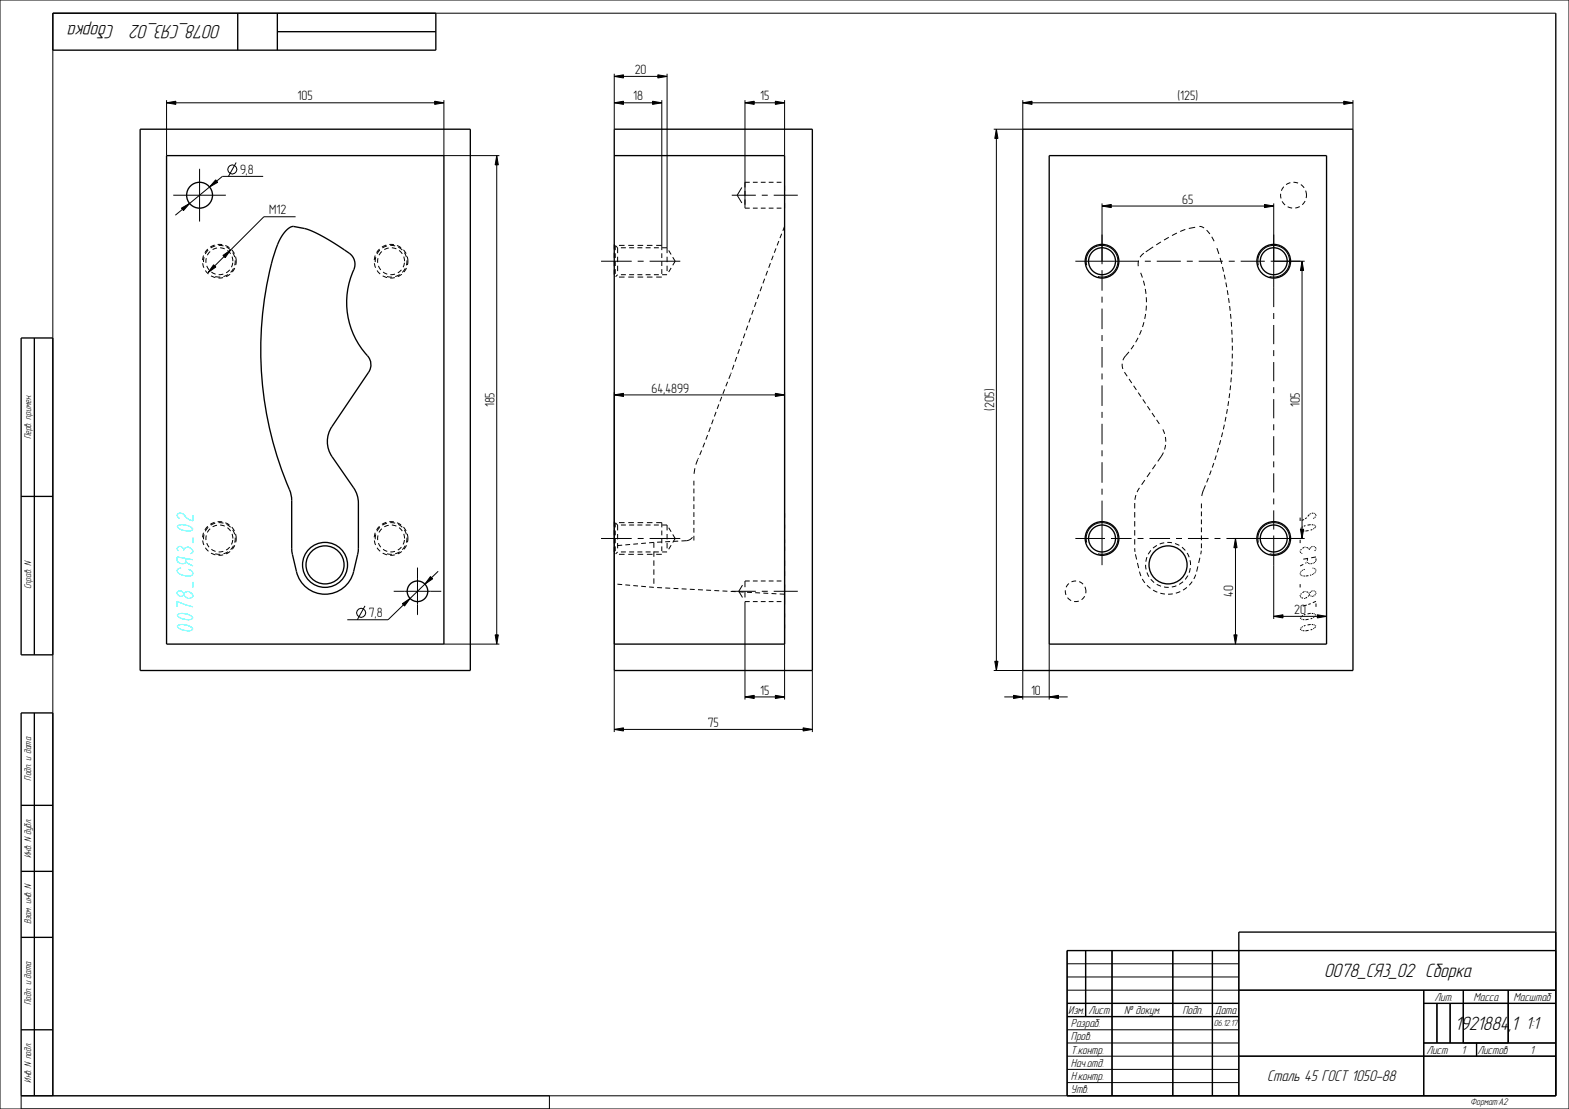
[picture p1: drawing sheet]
<svg xmlns="http://www.w3.org/2000/svg" width="594mm" height="420mm" viewBox="0 0 594 420" stroke-linecap="round" stroke-linejoin="round" font-family="sans-serif">
<g fill="none" stroke="#000" stroke-width=".51">
<path d="M20 5h145v14h-145zM90 5v14M105 12h60M105 5v14M589 5v410h-185v-55h185M53.1 48.9h125v205h-125zM63.1 58.9h105v185h-105zM232.5 48.9h75v205h-75zM232.5 58.9h64.5v185h-64.5M387.2 48.9h125v205h-125zM397.2 58.9h105v185h-105zM108.4 87.2a3.8 3.8 0 0 1 4.8-1.1 27.7 27.7 0 0 1 11.8 5l5.4 3.6a5.8 5.8 0 0 1 3.8 6.7 30.2 30.2 0 0 0 5.4 33.9 5 5 0 0 1 0 5.6l-13.9 20.7a10.1 10.1 0 0 0 0 11.4l8.2 11.8a10.1 10.1 0 0 1 1.8 5.7l-.1 18-1.7 8a11.1 11.1 0 0 1-10.8 8.5 11.1 11.1 0 0 1-10.9-8.5l-1.7-8-.1-19-.2-2.3a133.4 133.4 0 0 1-5.4-93.9l1.6-3.4z"/>
<path d="M8 128h12v120h-12zM13 128v120M8 188h12M8 270h12v145h-12zM13 270v145M8 305h12M8 330h12M8 355h12M411 360v25M421 360v55M444 360v55M459 360v55"/>
<path d="M589 353h-120v62M404 380h65M469 375h120M539 380h50M539 375v40M544 380v15M549 380v15M554 375v20M571 375v20M8 390h12M404 385h65M469 400h120"/>
<path d="M539 395h50M559 395v5"/>
<circle cx="123.1" cy="213.9" r="8.5"/>
<circle cx="123.1" cy="213.9" r="7.2"/>
<circle cx="442.2" cy="213.9" r="7.2"/>
</g>
<g fill="none" stroke="#000" stroke-width=".38">
<path d="M0 0h594v420h-594zM589 5h-569v410M232.5 38.9l3.5-.6v1.2zM232.5 28.9l3.5-.6v1.2zM232.5 27.9v21M232.5 38.9h18M232.5 28.9h20M247 38.3l3.5 .6-3.5 .6zM249 28.3l3.5 .6-3.5 .6zM250.5 37.9v56.8M252.5 27.9v65.9M282 38.9l3.5-.6v1.2z"/>
<path d="M282 37.9v40.9M282 38.9h15M293.5 38.3l3.5 .6-3.5 .6zM297 37.9v21M387.2 38.9l3.5-.6v1.2zM387.2 38.9h125M387.2 37.9v11h-11M508.7 38.3l3.5 .6-3.5 .6zM512.2 37.9v11M377.2 48.9l.6 3.5h-1.2zM377.2 48.9v205M68.7 78.8l3.1-1.7-2.3 2.6z"/>
<path d="M81.7 68.1l.7 .9-3.1 1.8zM89.4 61.6l-2.9 5.2M99.6 66.8h-15.4l-17.8 14.7M77.3 97.4l-.2 1.8M78.8 94.7l-1.1 1.5M81.5 93.1l-1.7 .8M82.7 92.9l1.9 .2M84.4 96.7l2.9-2-2.1 2.9zM85.8 93.6l1.5 1.1M88.1 95.7l.8 1.7M89 98.6l-.1 1.9M111.9 82.1h-12l-21.1 21.1"/>
<path d="M142.3 97.4l-.2 1.8M143.8 94.7l-1.1 1.5M146.5 93.1l-1.7 .8M147.7 92.9l1.9 .2M150.8 93.6l1.5 1.1M153.1 95.7l.8 1.7M154 98.6l-.1 1.9M232.9 92.9v1.8M232.9 95.9v1.8M232.9 98.9v1.8M234.3 92.9h2.1M237.9 92.9h2.1"/>
<path d="M241.4 92.9h2.1M244.9 92.9h2.1M248.4 92.9h2.1M250.5 95.9v1.8M250.5 98.9v1.8M291.7 99.6l-.7 1.8M292.7 96.8l-.6 1.7M293.8 94.1l-.7 1.6M294.9 91.3l-.7 1.7M295.9 88.5l-.6 1.7M297 85.7l-.6 1.7M431.1 98.7l-.2 2.1"/>
<path d="M433.1 95.9l-1.5 1.5M436.6 93.5l-2.8 1.9M439.5 91.6l-1.8 1.1M442.5 89.9l-1.8 1M445.6 88.3l-1.9 .9M448.7 86.9l-1.9 .8M452.5 86.1l-2.4 .4M454.1 85.8h.5M454.6 85.8h.1M454.7 85.8l1.1 .6M456.8 87.2l1.2 1.4M458.7 89.7l.9 1.6"/>
<path d="M460.7 94l.8 2.2M461.9 97.7l.6 2.2M80.9 100.3l.8 .8-2.9 2.1zM81.5 104.7l1.9 .2M86.3 104l-1.7 .7M88.4 101.7l-1.1 1.5M146.5 104.7l1.9 .2M151.3 104l-1.7 .7M153.4 101.7l-1.1 1.5M232.9 101.9v1.8M234.3 104.9h2.1M237.9 104.9h2.1"/>
<path d="M241.4 104.9h2.1M244.9 104.9h2.1M248.4 104.9h2.1M250.5 101.9v1.8M285.2 117.4l-.6 1.8M286.3 114.4l-.7 1.8M287.3 111.5l-.6 1.7M288.4 108.5l-.6 1.8M289.5 105.5l-.7 1.8M290.6 102.6l-.7 1.8M411.4 100.5a6 6 0 0 1 5.3-7.5 6 6 0 0 1 6.5 6.5 6 6 0 0 1-7.5 5.2M431.8 103.3l.7 1.8"/>
<path d="M432.9 106.3l.4 1.9M433.6 109.4l.3 1.9M433.7 118.9l-.3 1.9M434 112.6v1.9M434 115.7l-.1 1.9M462.8 101.1l.4 1.8M463.5 104l.4 1.8M464.1 107l.3 1.8M464.6 109.9l.3 1.8M465.1 112.9l.3 1.8M465.5 115.9l.2 1.8M465.9 118.9l.1 1.8"/>
<path d="M476.4 100.5a6 6 0 0 1 5.3-7.5 6 6 0 0 1 6.5 6.5 6 6 0 0 1-7.5 5.2M277.9 138.2l-.7 1.8M278.9 135.2l-.6 1.8M279.9 132.2l-.6 1.8M281 129.3l-.6 1.7M282 126.3l-.6 1.8M283.1 123.3l-.6 1.8M284.1 120.4l-.6 1.7M424.8 137.7l.3 2M427.4 133.3l-1.6 1.9-.7 1.2M429.3 130.7l-1.1 1.6M430.8 127.9l-.9 1.7"/>
<path d="M432.1 125l-.7 1.8M433.1 122l-.6 1.8M466.1 121.9l.2 1.8M466.3 124.9l.1 1.8M466.3 140l-.1 1.8M466.5 127.9v1.8M466.5 137l-.1 1.8M466.5 130.9v1.8M466.5 134v1.7M466.5 133.9v.1M270 158.9h.1M270 158.9l-.6 1.7"/>
<path d="M271.1 156l-.6 1.7M272.1 153.1l-.6 1.8M273.2 150.3l-.6 1.7M274.3 147.4l-.6 1.8M275.5 144.6l-.7 1.7M276.6 141.8l-.7 1.7M276.8 141.2l-.1 .3M425.7 140.9l1 1.6M427.4 143.5l1.1 1.6M429.2 146.1l1 1.6M430.9 148.7l1.1 1.5M432.7 151.3l1 1.5"/>
<path d="M434.4 153.8l1 1.6M436.1 156.4l1.1 1.6M437.9 159l1 1.6M464.1 157.9l-.3 1.8M464.7 154.9l-.3 1.8M465.1 152l-.2 1.7M465.5 149l-.2 1.8M465.9 146l-.2 1.8M466.1 143l-.1 1.8M263.1 177.4l-.3 2M263.1 177.3v.1M264.2 174l-.7 2"/>
<path d="M264.4 173.5h.1M264.4 173.5l-.1 .3M265.6 170.6l-.7 1.7M266.8 167.7l-.7 1.7M267.9 164.8l-.7 1.7M269 161.8l-.7 1.8M435.5 178.9l-1.3 1.7M437.5 175.9l-1.2 1.8M440.2 162.6l.7 1.7M440.4 171.4l-2.1 3.3M441.2 165.5l.1 1.8M441.3 168.5l-.4 1.8"/>
<path d="M458.5 178.2l-.6 1.7M459.5 175.4l-.6 1.7M460.5 172.5l-.6 1.7M461.3 169.6l-.5 1.7M462.1 166.7l-.4 1.7M462.9 163.8l-.5 1.7M463.5 160.8l-.4 1.8M78.8 199.7l-1.1 1.5M81.5 198.1l-1.7 .8M82.7 197.9l1.9 .2M85.8 198.6l1.5 1.1M143.8 199.7l-1.1 1.5"/>
<path d="M146.5 198.1l-1.7 .8M147.7 197.9l1.9 .2M150.8 198.6l1.5 1.1M232.9 197.9v1.8M234.3 197.9h2.1M237.9 197.9h2.1M241.4 197.9h2.1M244.9 197.9h2.1M248.4 197.9h2.1v1.8M262.7 180.9h.1M262.7 182.1v1.7M262.7 185v1.8"/>
<path d="M262.7 188v1.8M262.7 191v1.8M262.7 194v1.8M262.7 197v1.7M262.7 199.9v1.8M429.6 190.5v2.1M429.6 193.9v2.1M429.6 197.3v2.1M430 187.5l-.3 1.8M431.4 184.8l-.9 1.6M433.4 181.8l-1.2 1.8M454.8 190.7v1.8"/>
<path d="M454.8 193.7v1.8M454.8 196.7v1.8M454.8 199.8v1.8M456.4 183.8l-1.4 4M457.5 181l-.7 1.7M77.3 202.4l-.2 1.8M81.5 209.7l1.9 .2M86.3 209l-1.7 .7M88.1 200.7l.8 1.7M88.4 206.7l-1.1 1.5M89 203.6l-.1 1.9M142.3 202.4l-.2 1.8"/>
<path d="M146.5 209.7l1.9 .2M151.3 209l-1.7 .7M153.1 200.7l.8 1.7M153.4 206.7l-1.1 1.5M154 203.6l-.1 1.9M163 218.4l.8 .8-2.9 2zM165.9 216.4l-19 18.3h-15.4M232.9 200.9v1.8M232.9 203.9v1.8M232.9 206.9v1.8M234.3 209.9h2.1M235.5 206.5l-1.8 .1"/>
<path d="M237.9 209.9h2.1M238.5 206.2l-1.8 .2M241.4 209.9h2.1M241.5 205.9l-1.8 .2M244.5 205.7l-1.8 .1M244.9 209.9h2.1M245.7 205.6l1.8-.2v2.1M247.5 208.8v2.1M247.5 212.2v2.1M247.5 215.6v2.1M247.5 219v2.1M248.4 209.9h2.1"/>
<path d="M250.5 200.9v1.8M250.5 203.9v1.8M250.5 206.9v1.8M250.6 205.3l-1.8 .1M253.7 205.1l-1.9 .1M256.8 204.9l-1.9 .1M262.2 203.5l-1.6 1.1-2.6 .3M262.7 202.9v1.8M411.4 205.5a6 6 0 0 1 5.3-7.5 6 6 0 0 1 6.5 6.5 6 6 0 0 1-7.5 5.2M429.6 207.6l.1 1.4M429.6 200.8v2M429.6 204.2v2"/>
<path d="M429.6 207.6h.1M429.9 209.9l.4 2M430.6 213.2l.5 2M431.4 216.5h.1M431.4 216.5l.5 1.7M432.5 219.3l.9 1.4M452.7 217.6l-.7 1.7M453.5 214.5l-.5 2M454.3 211.2l-.5 2M454.6 209.9h.1M454.8 208.5l-.2 1.4M454.8 202.8v1.8"/>
<path d="M454.8 205.8v1.8M466.7 203.9h15.5M467.7 203.9l.6 3.5h-1.2zM467.7 203.9v40M476.4 205.5a6 6 0 0 1 5.3-7.5 6 6 0 0 1 6.5 6.5 6 6 0 0 1-7.5 5.2M138.2 229.5l-2.9 5.2M152.3 228.6l3-2-2.1 2.9zM233.7 221.2l1.8 .2M236.7 221.5l1.8 .2M239.7 221.8l1.8 .1M242.7 222l1.8 .2M245.7 222.3l1.8 .2"/>
<path d="M247.5 222.5h.1M248.8 222.5l1.8 .1M251.9 222.7l1.8 .1M255 222.8l1.8 .1M258.1 223l1.8 .1M261.2 223.2l1.8 .1M264.2 223.3l1.9 .1M267.3 223.5l1.9 .1M270.4 223.6l1.9 .1M273.5 223.8l1.9 .1M276.6 224l1.9 .1M279.7 224.1l1.9 .1"/>
<path d="M282 227.8v37.1M282.8 224.3l1.9 .1M285.9 224.5l1.9 .1M289 224.6l1.8 .1M292.1 224.8l1.8 .1M295.2 224.9l1.8 .1M434.2 221.6l1.4 1.2M436.5 223.5l1.6 .8M439.3 224.6l1.7 .4M444 224.9l-1.8 .1M446.8 224l-1.6 .6M449.3 222.5l-1.4 1"/>
<path d="M451.3 220.3l-1.1 1.3M232.5 253.9v23.3M297 243.9v21M307.5 253.9v23.3M376.2 253.9h11v11M376.6 250.4h1.2l-.6 3.5zM397.2 243.9v21M467.1 240.4h1.2l-.6 3.5zM232.5 276.2l3.5-.6v1.2zM232.5 276.2h75M282 263.9l3.5-.6v1.2zM282 263.9h15"/>
<path d="M293.5 263.3l3.5 .6-3.5 .6zM304 275.6l3.5 .6-3.5 .6zM380.2 263.9h24M383.7 263.3l3.5 .6-3.5 .6zM397.2 263.9l3.5-.6v1.2zM411 360v25M421 360v55M444 360v55M459 360v55M469 360v55M404 365h65M404 370h65"/>
<path d="M404 375h185M404 380h65M539 380h50M539 375v40M544 380v15M549 380v15M554 375v20M571 375v20M404 385h65M404 390h65M404 395h65M404 400h185"/>
<path d="M539 395h50M559 395v5M208 415v5M404 415v-55h185v55h-581v5M404 405h65M404 410h65"/>
<circle cx="87.9" cy="64.2" r="1.72"/>
<circle cx="136.7" cy="232.1" r="1.72"/>
</g>
<g fill="#000">
<path d="M232.5 38.9l3.5-.6v1.2zM232.5 28.9l3.5-.6v1.2zM247 38.3l3.5 .6-3.5 .6zM249 28.3l3.5 .6-3.5 .6zM282 38.9l3.5-.6v1.2zM293.5 38.3l3.5 .6-3.5 .6zM387.2 38.9l3.5-.6v1.2zM508.7 38.3l3.5 .6-3.5 .6zM377.2 48.9l.6 3.5h-1.2zM68.7 78.8l3.1-1.7-2.3 2.6zM81.7 68.1l.7 .9-3.1 1.8zM84.4 96.7l2.9-2-2.1 2.9z"/>
<path d="M80.9 100.3l.8 .8-2.9 2.1zM467.7 203.9l.6 3.5h-1.2zM152.3 228.6l3-2-2.1 2.9zM163 218.4l.8 .8-2.9 2zM376.6 250.4h1.2l-.6 3.5zM467.1 240.4h1.2l-.6 3.5zM232.5 276.2l3.5-.6v1.2zM282 263.9l3.5-.6v1.2zM293.5 263.3l3.5 .6-3.5 .6zM304 275.6l3.5 .6-3.5 .6zM383.7 263.3l3.5 .6-3.5 .6zM397.2 263.9l3.5-.6v1.2z"/>
</g>
<path d="M450.7 213.9a8.5 8.5 0 0 0-12.4-7.5 8.5 8.5 0 0 0-1 14.5 8.5 8.5 0 0 0 13.4-5.8v-1.2" fill="none" stroke="#000" stroke-width=".38" stroke-dasharray="1.8 1.2" stroke-linecap="butt"/>
<!-- layer: AXES -->
<g fill="none" stroke="#000" stroke-width=".38">
<path d="M65.6 73.9h20M75.6 63.9v20M277 73.9h9.1M280.9 71l-1.8 2.9 1.8 3M282 72.3v2M282 75.6v1.9M282 78.8h1.8M283.8 69h-1.8v2M285 78.8h1.8M285 69h1.8M288 78.8h1.8M288 69h1.8"/>
<path d="M288.4 73.9h2.3M291 78.8h1.8M291 69h1.8M292.9 73.9h9.1M294 78.8h1.8M294 69h1.8M297 70.3v2M297 73.6v2M297 76.9v1.9M227.5 98.9h11.7M232.5 92.6v1.9M232.5 95.7v2"/>
<path d="M232.5 98.9v1.9M233.1 93.1l.7 .7v2.1M233.8 97.2v2.1M235.1 93.8h1.8M238.2 93.8h1.9M241.3 93.8h1.9M241.4 98.9h2.3M244.4 93.8h1.9M245.9 98.9h11.6M247.6 93.8h1.8M250.7 93.8h1.8v2.1M252.5 97.2v2.1"/>
<path d="M253.2 94.9l.9 1.5M254.7 97.4l.9 1.5-.9 1.6M407.1 98.9h24.1M417.2 88.8v11.3M433.4 98.9h2.3M437.9 98.9h9.1M449.3 98.9h2.3M453.8 98.9h9.1M465.2 98.9h2.3M469.7 98.9h9.1M481.1 98.9h11.2M482.2 88.8v27.5"/>
<path d="M232.5 102.1v1.9M233.8 104l-.7 .8M233.8 100.6v2.1M235.1 104h1.8M238.2 104h1.9M241.3 104h1.9M244.4 104h1.9M247.6 104h1.8M250.7 104h1.8M252.5 100.6v2.1M254.1 101.5l-.9 1.5M417.2 102.3v7.8"/>
<path d="M417.2 112.4v2.2M417.2 116.9v7.7M482.2 118.6v2.2M417.2 126.9v2.3M417.2 131.4v7.8M482.2 123.1v7.2M482.2 132.6v2.3M482.2 137.1v7.3M417.2 141.4v2.3M417.2 146v7.7M417.2 156v2.2M482.2 146.6v2.3"/>
<path d="M482.2 151.2v7.2M417.2 160.5v7.8M417.2 170.5v2.3M417.2 175.1v7.7M482.2 160.7v2.2M482.2 165.2v7.3M482.2 174.7v2.3M482.2 179.2v7.3M232.5 197.6v1.9M233.1 198.1l.7 .7v2.1M235.1 198.8h1.8M238.2 198.8h1.9"/>
<path d="M241.3 198.8h1.9M244.4 198.8h1.9M247.6 198.8h1.8M250.7 198.8h1.8v2.1M253.2 199.9l.9 1.5M417.2 185.1v2.2M417.2 189.6v24.4M482.2 188.8v2.2M482.2 193.3v7.2M158.1 214.9v18M227.5 203.9h11.7M232.5 200.7v2"/>
<path d="M232.5 203.9v1.9M232.5 207.1v1.9M233.8 202.2v2.1M233.8 205.6v2.1M233.8 209l-.7 .8M235.1 209h1.8M238.2 209h1.9M241.3 209h1.9M241.4 203.9h2.3M244.4 209h1.9M245.9 203.9h11.6M247.6 209h1.8"/>
<path d="M250.7 209h1.8M252.5 202.2v2.1M252.5 205.6v2.1M254.1 206.5l-.9 1.5M254.7 202.4l.9 1.5-.9 1.6M407.1 203.9h11.2M420.6 203.9h7.8M430.7 203.9h2.2M435.2 203.9h7.8M445.2 203.9h2.3M449.7 203.9h7.8M459.8 203.9h2.3"/>
<path d="M464.3 203.9h28M482.2 202.8v11.2M149.1 223.9h18M277 223.9h9.1M281.1 221.6l-1.4 2.3 1.4 2.4M282 227.8h1.8M282 223.9v2.4M283.8 220h-1.8v2.4M285 227.8h1.8M285 220h1.8M288 227.8h1.8M288 220h1.8"/>
<path d="M288.4 223.9h2.3M291 227.8h1.8M291 220h1.8M292.9 223.9h9.1M294 227.8h1.8M294 220h1.8M297 221.6v2.3M297 225.5v2.3"/>
</g>
<path d="M494.6 73.9a4.9 4.9 0 0 0-7.1-4.3 4.9 4.9 0 0 0-.7 8.3 4.9 4.9 0 0 0 7.7-3.1l.1-.9M88.2 98.9a5.1 5.1 0 0 0-7.4-4.5 5.1 5.1 0 0 0-.8 8.6 5.1 5.1 0 0 0 8.1-3.1l.1-1M89.4 98.9a6.4 6.4 0 0 0-9.2-5.6 6.4 6.4 0 0 0-.9 10.8 6.4 6.4 0 0 0 10-4.1l.1-1.1M153.2 98.9a5.1 5.1 0 0 0-7.4-4.5 5.1 5.1 0 0 0-.8 8.6 5.1 5.1 0 0 0 8.1-3.1l.1-1M154.4 98.9a6.4 6.4 0 0 0-9.2-5.6 6.4 6.4 0 0 0-.9 10.8 6.4 6.4 0 0 0 10-4.1l.1-1.1M88.2 203.9a5.1 5.1 0 0 0-7.4-4.5 5.1 5.1 0 0 0-.8 8.6 5.1 5.1 0 0 0 8.1-3.1l.1-1M89.4 203.9a6.4 6.4 0 0 0-9.2-5.6 6.4 6.4 0 0 0-.9 10.8 6.4 6.4 0 0 0 10-4.1l.1-1.1M153.2 203.9a5.1 5.1 0 0 0-7.4-4.5 5.1 5.1 0 0 0-.8 8.6 5.1 5.1 0 0 0 8.1-3.1l.1-1M154.4 203.9a6.4 6.4 0 0 0-9.2-5.6 6.4 6.4 0 0 0-.9 10.8 6.4 6.4 0 0 0 10-4.1l.1-1.1M411.1 223.9a3.9 3.9 0 0 0-5.6-3.5 3.9 3.9 0 0 0-.7 6.6 3.9 3.9 0 0 0 6.2-2.3l.1-.8" fill="none" stroke="#000" stroke-width=".38" stroke-dasharray="1.8 1.2" stroke-linecap="butt"/>
<g fill="none" stroke="#000" stroke-width=".51">
<circle cx="75.6" cy="73.9" r="4.9"/>
<circle cx="417.2" cy="98.9" r="5.1"/>
<circle cx="417.2" cy="98.9" r="6.4"/>
<circle cx="482.2" cy="98.9" r="6.4"/>
<circle cx="482.2" cy="98.9" r="5.1"/>
<circle cx="417.2" cy="203.9" r="5.1"/>
<circle cx="417.2" cy="203.9" r="6.4"/>
<circle cx="482.2" cy="203.9" r="6.4"/>
<circle cx="482.2" cy="203.9" r="5.1"/>
<circle cx="158.1" cy="223.9" r="3.9"/>
</g>
<!-- layer: COSMETICS -->
<g fill="none" stroke="#0ff" stroke-width=".38">
<path d="M67.1 199.4l.5-.5a5.2 5.2 0 0 1 5.5 1.5l-.5 .5a5.2 5.2 0 0 1-5.5-1.5zM73.1 195.2v2.1a7.1 7.1 0 0 1-4-2.8l-1-.2-1 .6v.5l1 1M68.6 215.1a1.17 1.17 0 0 0-1.6 .9 1.17 1.17 0 0 0 1.1 1.4l1.2 .5 2.3 .3a1.17 1.17 0 0 0 1.5-.9 1.17 1.17 0 0 0-1-1.4l-.8-.3M69.6 208a1.42 1.42 0 0 0-1.2-1 1.42 1.42 0 0 0-1.3 .5v.5l.5 .7M69.6 208l1.5-.8a2.23 2.23 0 0 1 2 1.9l-1 .6M69.6 208v.5M70.3 211.5v1.4a2.04 2.04 0 0 1-3.2-.5v-1.5l6 1.1M70.3 212.7l2.8 1.6M73.1 203.6v2.1M67.1 237.2l.5-.5a5.2 5.2 0 0 1 5.5 1.5l-.5 .5a5.2 5.2 0 0 1-5.5-1.5zM67.1 233l.5-.5a5.2 5.2 0 0 1 5.5 1.5l-.5 .5a5.2 5.2 0 0 1-5.5-1.5zM67.1 229.8v-2.1l6 2.1"/>
<path d="M69.6 224.8a1.42 1.42 0 0 0-1.2-1 1.42 1.42 0 0 0-1.3 .5 1.39 1.39 0 0 0 .8 1.5 1.39 1.39 0 0 0 1.7-.5M69.6 224.8l1.5-.8a2.23 2.23 0 0 1 2 1.9l-1.5 .8-1.5-.8-.5-.6M69.6 224.8v.5M73.1 220.4v2.1"/>
</g>
<g fill="none" stroke="#000" stroke-width=".38">
<path d="M297 194.3v1.8M297 198.7v1.5M492.2 196v1.3M492.7 199.8l-.3 .4M493.2 199.5l-.3 .2M493.7 196.8l-.9 .3M494.2 199l-.6 .3M494.7 196.1l-.6 .4M495.7 194.8l-.6 .8M496.2 198.7l-1.2 .2M496.2 194.5l-.3 .2M496.6 198.7l.6 .1"/>
<path d="M497.2 194.3l-.6 .1M497.4 198.8l.3 .1M497.4 194.4l.3 .1M497.5 196.2l-.3 .2M497.9 199.1l.3 .3M497.9 194.7l.3 .2M498 195.7l-.3 .4M498 199.6l-.3 .4M498.2 195.1v.3M297 204.4v1.3M297 206.9v1.7M297 212.3v2"/>
<path d="M297 216.3v1.9M492.2 209.1l.3 .3M492.2 200.4l.3 .3M492.2 217.4l.2 .2M492.2 204.4v1.3M492.2 208.6v.3M492.2 217v.2M492.5 217.7l.1 .1M492.5 216.5l-.2 .3M492.7 217.9l.3 .1M492.7 209.5l.3 .1M492.7 200.9l.3 .1"/>
<path d="M492.7 208l-.3 .3M492.7 216.2l-.1 .2M493.2 218.1h.3M493.2 201l.6 .1M493.2 215.9l-.3 .2M493.4 213.7l-1.2 .6M493.7 207.3l-.6 .4M494 215.6l-.5 .2M494.2 218.2h-.5M494.2 207.2h-.3M494.5 213.1l-.3 .2M494.6 207.3l.6 .2"/>
<path d="M494.9 212.8l-.2 .2M495 212.9l.1 .3M495 211.5v.9M495.2 211.5l-1.8 .3M495.2 213.3l.3 .1M495.4 218l-.9 .2M495.4 200.9l-1.2 .2M495.4 207.7l.3 .6M495.7 213.5h.3M496.2 207.3l-.3 .4M496.4 217.7l-.4 .2M496.7 213.4l-.5 .1"/>
<path d="M496.7 207l-.3 .2M496.8 200.5l-.6 .3M496.9 215.1l.3 .1M497 217.5l-.3 .1M497.2 206.9l-.3 .1M497.3 213.2l-.3 .2M497.4 215.2l.3 .1M497.4 207l.3 .1M497.5 200.1l-.3 .2M497.5 217.2l-.3 .2M497.8 213l-.3 .2M497.8 215.4l.2 .2"/>
<path d="M497.9 216.9l-.2 .2M497.9 207.3l.3 .2M498 208.3l-.3 .4M498.1 215.7l.1 .2M498.1 212.5l-.1 .3M498.1 216.5l-.1 .2M498.2 210.9l-1.8 .3M498.2 207.7v.3M498.2 211.5v.9M498.2 216.1v.2M297 221.2v1.3M297 223.7v1.8"/>
<path d="M297 227.7v1.3M297 232.3v1.5M297 236.5v1.5M492.2 238.2l.3 .3M492.2 234l.3 .3M492.2 225.9l.3 .3M492.2 221.2v1.3M492.2 225.4v.3M492.7 238.7l.3 .1M492.7 234.5l.3 .1M492.7 226.3l.6 .2M492.7 224.8l-.3 .3"/>
<path d="M492.7 233.4l-.3 .4M492.7 237.6l-.3 .4M493.2 238.8l.6 .1M493.2 234.6l.6 .1M493.2 233.1l-.3 .2M493.2 237.3l-.3 .2M493.7 224.1l-.6 .4M494 226.6l-.3 .1M494.2 224h-.3M494.2 232.6l-.6 .3M494.2 236.8l-.6 .3M494.6 224.1l.6 .2"/>
<path d="M494.7 229.1l-1.5 .5M494.8 226.2l-.6 .4M495.4 238.7l-1.2 .2M495.4 234.5l-1.2 .2M495.4 224.5l.3 .3M495.5 225.5l-.3 .4M495.7 225l.3 .5M496.2 236.5l-1.2 .2M496.2 232.3l-1.2 .2M496.2 225.7l.3 .1M496.2 224.1l-.3 .4M496.2 228.6l-.9 .3"/>
<path d="M496.6 236.5l.6 .1M496.6 232.3l.6 .1M496.7 223.8l-.3 .2M496.8 234.1l-.6 .3M496.8 238.3l-.6 .3M497 225.8l-.3 .1M497.2 223.7l-.3 .1M497.4 236.6l.3 .1M497.4 232.4l.3 .1M497.4 223.8l.3 .1M497.5 225.6l-.3 .2M497.5 233.7l-.3 .2"/>
<path d="M497.5 237.9l-.3 .2M497.9 236.9l.3 .3M497.9 232.7l.3 .3M497.9 224.1l.3 .2M498 225.1l-.3 .4M498 233.2l-.3 .4M498 237.4l-.3 .4M498.2 224.5v.3M498.2 228.6v1.2M498.2 227.7l-1.2 .6"/>
</g>
<!-- layer: DRAFT_DIMS -->
<path d="M63.1 38.9l3.5-.6v1.2zM164.6 38.3l3.5 .6-3.5 .6zM188.1 58.9l.6 3.5h-1.2zM417.2 78l3.5-.6v1.2zM478.7 77.4l3.5 .6-3.5 .6zM492.9 98.9l.6 3.5h-1.2zM232.5 149.6l3.5-.6v1.2zM293.5 149l3.5 .6-3.5 .6zM492.3 200.4h1.2l-.6 3.5zM482.2 233.4l3.5-.6v1.2zM498.7 232.8l3.5 .6-3.5 .6zM187.5 240.4h1.2l-.6 3.5z" fill="#000"/>
<g fill="none" stroke="#000" stroke-width=".38">
<path d="M63.1 38.9l3.5-.6v1.2zM63.1 37.9v21M63.1 38.9h105M164.6 38.3l3.5 .6-3.5 .6zM168.1 37.9v21h21M188.1 58.9l.6 3.5h-1.2zM188.1 58.9v185M417.2 78l3.5-.6v1.2zM417.2 77v21.9M417.2 78h65M478.7 77.4l3.5 .6-3.5 .6zM482.2 77v21.9h11.7"/>
<path d="M492.9 98.9l.6 3.5h-1.2zM492.9 98.9v105M232.5 149.6l3.5-.6v1.2zM232.5 148.6v95.3M232.5 149.6h64.5M293.5 149l3.5 .6-3.5 .6zM297 148.6v95.3M482.2 203.9h11.7M482.2 214v20.4M492.3 200.4h1.2l-.6 3.5zM482.2 233.4l3.5-.6v1.2zM482.2 233.4h20"/>
<path d="M498.7 232.8l3.5 .6-3.5 .6zM168.1 243.9h21M187.5 240.4h1.2l-.6 3.5z"/>
</g>
<g font-size="7.6">
<text x="43.4" y="9.4" transform="rotate(-180 43.4 9.4)">Сборка</text>
<text x="83.8" y="9.4" transform="rotate(-180 83.8 9.4)">0078_СЯ3_02</text>
<text x="501.3" y="370.1">0078_СЯ3_02 Сборка</text>
<text x="550.7" y="390.1">1921884,1</text>
</g>
<text font-size="6.8" x="577.6" y="389.8">1:1</text>
<text font-size="6.1" x="479.7" y="409.6">Сталь 45 ГОСТ 1050-88</text>
<g font-size="5.1">
<text x="240.3" y="28.1">20</text>
<text x="112.7" y="38.1">105</text>
<text x="239.7" y="38.1">18</text>
<text x="287.8" y="38.1">15</text>
<text x="445.8" y="38.1">(125)</text>
<text x="90.9" y="65.9">9,8</text>
<text x="447.6" y="77.2">65</text>
<text x="101.9" y="81.2">M12</text>
<text x="246.6" y="148.7">64,4899</text>
<text x="187.2" y="154.3" transform="rotate(-90 187.2 154.3)">185</text>
<text x="376.3" y="155.7" transform="rotate(-90 376.3 155.7)">(205)</text>
<text x="492.1" y="154.3" transform="rotate(-90 492.1 154.3)">105</text>
<text x="466.9" y="226.2" transform="rotate(-90 466.9 226.2)">40</text>
<text x="139.6" y="233.8">7,8</text>
<text x="490" y="232.5">20</text>
<text x="287.8" y="263.1">15</text>
<text x="390.3" y="263.1">10</text>
<text x="267.9" y="275.4">75</text>
</g>
<g font-size="4.5">
<text x="543.1" y="379.1">Лит.</text>
<text x="557.9" y="379.1">Масса</text>
<text x="573" y="379.1">Масштаб</text>
<text x="404.4" y="384.1">Изм.</text>
<text x="405.4" y="389.1">Pазраб.</text>
<text x="412" y="384.1">Лист</text>
<text x="425.6" y="384.1">№ докум.</text>
<text x="447.6" y="384.1">Подп.</text>
<text x="460" y="384.1">Дата</text>
<text x="405.4" y="394.1">Пров.</text>
<text x="405.4" y="399.1">Т.контр.</text>
<text x="540" y="399.1">Лист</text>
<text x="553.4" y="399.1">1</text>
<text x="559.3" y="399.1">Листов</text>
<text x="579.4" y="399.1">1</text>
<text x="405.4" y="404.1">Нач.отд.</text>
<text x="405.4" y="409.1">Н.контр.</text>
<text x="405.4" y="414.1">Утв.</text>
</g>
<g font-size="3.8">
<text x="11.8" y="166.4" transform="rotate(-90 11.8 166.4)">Перв. примен.</text>
<text x="11.8" y="223.2" transform="rotate(-90 11.8 223.2)">Справ. N</text>
<text x="11.8" y="295.6" transform="rotate(-90 11.8 295.6)">Подп. и дата</text>
<text x="11.8" y="325" transform="rotate(-90 11.8 325)">Инв. N дубл.</text>
<text x="11.8" y="350" transform="rotate(-90 11.8 350)">Взам. инв. N</text>
<text x="11.8" y="380.6" transform="rotate(-90 11.8 380.6)">Подп. и дата</text>
<text x="11.8" y="410" transform="rotate(-90 11.8 410)">Инв. N подл.</text>
<text x="556.6" y="418.4">Формат:А2</text>
</g>
<text font-size="3.5" x="459.6" y="388.7">06.12.17</text>
</svg>
